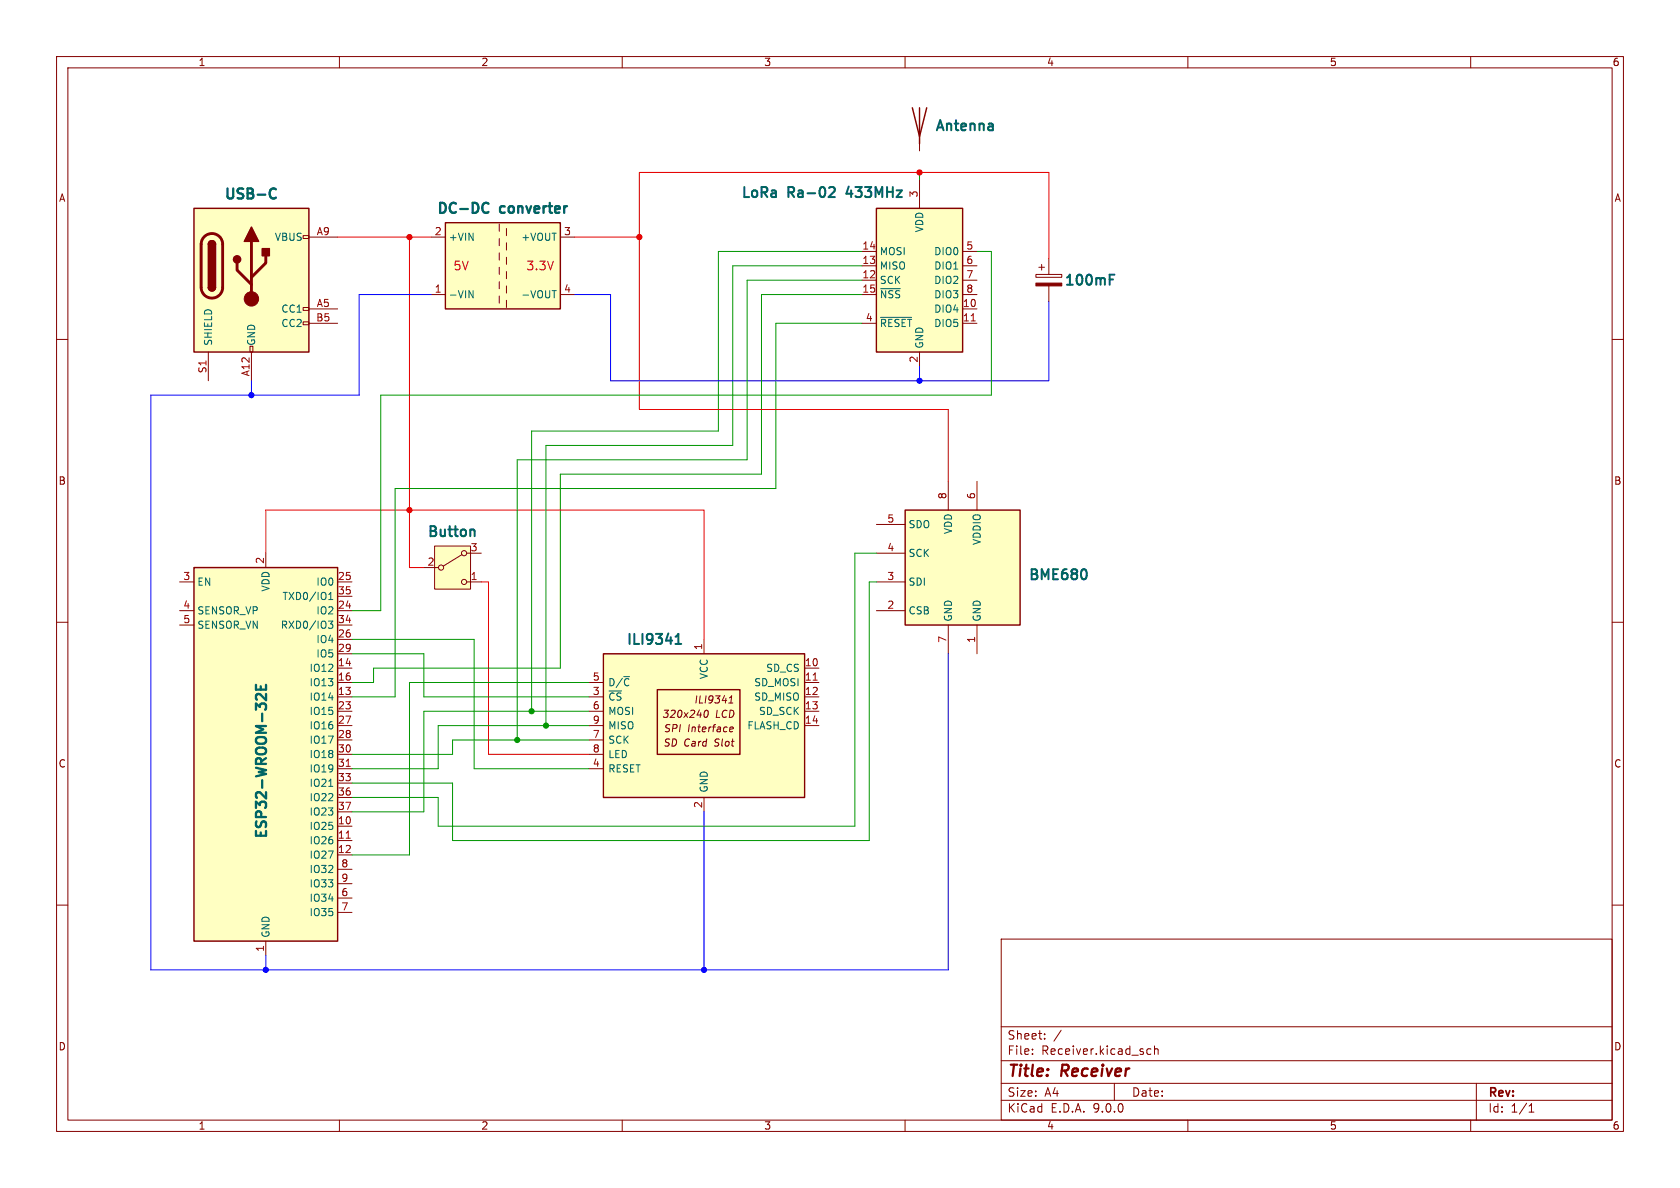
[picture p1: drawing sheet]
<svg xmlns="http://www.w3.org/2000/svg" width="297mm" height="210mm" viewBox="0 0 297 210" stroke-linecap="round" stroke-linejoin="round" font-family="sans-serif">
<g fill="none" stroke="#840000" stroke-width=".18">
<path d="M10 10h277v190h-277zM12 12h273v186h-273zM60 10v2M110 10v2M160 10v2M210 10v2M260 10v2M10 60h2M285 60h2M10 110h2M285 110h2M10 160h2"/>
<path d="M177 166h108v32h-108zM285 160h2M60 198v2M110 198v2M160 198v2M177 194.5h108M177 191.5h108M177 187.5h108M177 181.5h108M182.5 186.3v.1M182.5 185.5v.1M184.7 183.6v.1"/>
<path d="M184.7 182.8v.1M187.6 182.1l-1.3 2M197 191.5v3M202.7 186.1l.3 .3 .5-.1M203.5 185.5l-.5-.1-.3 .3M204.1 185.5l.2-.1 .4 .1v.9M204.1 184.9v1.5M210 198v2M260 198v2M261 191.5v6.5M270.3 196.6h.9M270.3 195.5l.4-.4v1.5"/>
</g>
<path d="M34.3 100.3h25.4v66.1h-25.4z" fill="#ffffc2"/>
<path d="M161.3 19.1l1.3 5 1.2-5M162.6 19.1v6.3M34.3 100.3h25.4v66.1h-25.4z" fill="none" stroke="#840000" stroke-width=".25"/>
<g fill="none" stroke="#840000" stroke-width=".18">
<path d="M162.6 24.1v2.6M183.1 48.5h4.6v.5h-4.6zM183.6 47.2h1.1M184.1 46.7v1.1M185.4 45.7v2.8M185.4 50.5v2.8M47 97.8v2.5M31.7 102.9h2.6M31.7 108h2.6M31.7 110.5h2.6M59.7 102.9h2.5M59.7 108h2.5"/>
<path d="M59.7 110.5h2.5M59.7 105.4h2.5M59.7 113h2.5M59.7 115.6h2.5M59.7 118.1h2.5M59.7 120.7h2.5M59.7 123.2h2.5M59.7 125.7h2.5M59.7 128.3h2.5M59.7 130.8h2.5M59.7 133.4h2.5M59.7 135.9h2.5"/>
<path d="M59.7 138.4h2.5M59.7 141h2.5M59.7 143.5h2.5M59.7 146.1h2.5M59.7 148.6h2.5M59.7 151.1h2.5M59.7 153.7h2.5M59.7 156.2h2.5M59.7 158.8h2.5M47 166.4v2.5M59.7 161.3h2.5"/>
</g>
<path d="M58.1 109.8h.7l-.4 .5 .4 .1v.5l-.2 .2-.5-.1M58.1 106h.7M58.1 105.1l.4-.4v1.3M58.1 139h.7" fill="none" stroke="#006464" stroke-width=".18"/>
<path d="M61.2 135.5h.7M61.2 148.2h.7" fill="none" stroke="#a90000" stroke-width=".18"/>
<path d="M45.3 121.1v.8h1.7v-.8M46.1 121.3v.6M47 122.7v1.1l-1-1a.48 .48 0 0 0-.7 .2v.4l.1 .3" fill="none" stroke="#006464" stroke-width=".41"/>
<path d="M183.1 50h4.6v.5h-4.6z" fill="#840000" stroke="#840000" stroke-width=".18"/>
<path d="M196.2 49.4h.6M196.2 48.6h.8" fill="none" stroke="#006464" stroke-width=".36"/>
<path d="M160 90.2h20.3v20.3h-20.3z" fill="#ffffc2"/>
<path d="M160 90.2h20.3v20.3h-20.3z" fill="none" stroke="#840000" stroke-width=".25"/>
<path d="M154.9 92.7h5.1M154.9 97.8h5.1M167.6 85.1v5.1M172.7 85.1v5.1M154.9 102.9h5.1M154.9 108h5.1M167.6 110.5v5.1M172.7 110.5v5.1" fill="none" stroke="#840000" stroke-width=".18"/>
<path d="M192 100.8a1.5 1.5 0 0 1 0 1.4" fill="none" stroke="#006464" stroke-width=".36"/>
<path d="M154.9 36.8h15.3v25.4h-15.3z" fill="#ffffc2"/>
<path d="M154.9 36.8h15.3v25.4h-15.3z" fill="none" stroke="#840000" stroke-width=".25"/>
<g fill="none" stroke="#840000" stroke-width=".18">
<path d="M162.6 31.8v5M152.4 44.5h2.5M152.4 47h2.5M152.4 49.5h2.5M152.4 52.1h2.5M152.4 57.2h2.5M170.2 44.5h2.5M170.2 47h2.5M170.2 49.5h2.5M170.2 52.1h2.5M170.2 57.2h2.5M170.2 54.6h2.5"/>
<path d="M162.6 62.2v2.6"/>
</g>
<path d="M155.7 51h3.5M155.7 56.1h5.5" fill="none" stroke="#006464" stroke-width=".18"/>
<path d="M171.7 56.7h.7" fill="none" stroke="#a90000" stroke-width=".18"/>
<path d="M146.7 33.1h.7a.48 .48 0 0 1 .1 .7l-1 1h1.1" fill="none" stroke="#006464" stroke-width=".36"/>
<path d="M106.7 115.6h35.5v25.4h-35.5z" fill="#ffffc2"/>
<path d="M106.7 115.6h35.5v25.4h-35.5zM116.2 121.9h14.6v11.5h-14.6z" fill="none" stroke="#840000" stroke-width=".25"/>
<g fill="none" stroke="#840000" stroke-width=".18">
<path d="M124.5 113v2.6M142.2 118.1h2.6M104.1 120.7h2.6M104.1 123.2h2.6M104.1 125.7h2.6M104.1 128.3h2.6M104.1 130.8h2.6M104.1 133.4h2.6M104.1 135.9h2.6M124.7 125.7l.3-.2a.75 .75 0 0 1-.3 1.3l-.2-.1v-.4zM128.8 124.3h.8M128.9 123.4l.5-.4-.2 1.3"/>
<path d="M129 129.3h.5M129 128.7l.2-.2h.3l.1 .2v.1l-.6 .1M142.2 120.7h2.6M142.2 123.2h2.6M142.2 125.7h2.6M142.2 128.3h2.6M124.5 141v2.5"/>
</g>
<path d="M143.8 120.2h.7" fill="none" stroke="#a90000" stroke-width=".18"/>
<path d="M119.4 113.8h1M119.4 112.6l.5-.5v1.7" fill="none" stroke="#006464" stroke-width=".36"/>
<path d="M34.3 36.8h20.3v25.4h-20.3z" fill="#ffffc2"/>
<path d="M53.6 41.7h1v.5h-1zM53.6 54.4h1v.5h-1zM53.6 56.9h1v.5h-1zM54.6 41.9h5.1M54.6 54.6h5.1M54.6 57.2h5.1M36.8 62.2v5.1M44.2 61.2h.5v1h-.5zM44.4 62.2v5.1" fill="none" stroke="#840000" stroke-width=".18"/>
<path d="M34.3 36.8h20.3v25.4h-20.3zM36.8 43.2a.64 .64 0 0 1 .7-.7 .64 .64 0 0 1 .6 .7M36.8 50.8a.64 .64 0 0 0 .7 .6 .64 .64 0 0 0 .6-.6" fill="none" stroke="#840000" stroke-width=".25"/>
<path d="M36.1 41.8a1.9 1.9 0 0 1 2.1-.4 1.9 1.9 0 0 1 1.2 1.8v7.6a1.91 1.91 0 0 1-1.9 1.9 1.91 1.91 0 0 1-1.9-1.9v-7.8l.1-.6zM41.9 46.5v1.3l2.5 2.5M44.4 42.7v10.1M47 45.2v1.3l-2.6 2.5" fill="none" stroke="#840000" stroke-width=".51"/>
<g fill="#840000" stroke="#840000" stroke-width=".25">
<path d="M36.8 43.2h1.3v7.6h-1.3z"/>
<path d="M37 42.7a.64 .64 0 0 1 .7-.1 .64 .64 0 0 1 .4 .6h-1.3z"/>
<path d="M36.8 50.8h1.3a.64 .64 0 0 1-.6 .6 .64 .64 0 0 1-.7-.6z"/>
<path d="M44.4 40.1l1.3 2.6h-2.5z"/>
<path d="M46.4 43.9h1.2v1.3h-1.2z"/>
<circle cx="41.9" cy="45.8" r=".63"/>
</g>
<circle cx="44.4" cy="52.8" r="1.27" fill="#840000" stroke="#840000" stroke-width=".18"/>
<path d="M47.8 34.8a.62 .62 0 0 0 1 .1M48.8 33.5l-.1-.1a.64 .64 0 0 0-.9 .2" fill="none" stroke="#006464" stroke-width=".41"/>
<path d="M78.7 39.4h20.4v15.2h-20.4z" fill="#ffffc2"/>
<path d="M78.7 39.4h20.4v15.2h-20.4z" fill="none" stroke="#840000" stroke-width=".25"/>
<g fill="none" stroke="#840000" stroke-width=".18">
<path d="M88.3 39.6v1.3M76.2 41.9h2.5M76.2 52.1h2.5M88.3 42.2v1.2M88.3 44.7v1.3M88.3 47.2v1.3M88.3 49.8v1.3M88.3 52.3v1.3M89.5 40.4v1.3M89.5 42.9v1.3M89.5 45.5v1.2M89.5 48v1.3"/>
<path d="M89.5 50.5v1.3M89.5 53.1v1.3M99.1 41.9h2.5M99.1 52.1h2.5"/>
</g>
<path d="M82.9 51.4l.7 1.2v-1.2M97.6 51.4h.7" fill="none" stroke="#006464" stroke-width=".18"/>
<path d="M85.6 35.9h.4l.4 .1M86.4 37.5l-.4 .1-.4-.1" fill="none" stroke="#006464" stroke-width=".41"/>
<path d="M76.8 96.5h6.4v7.6h-6.4z" fill="#ffffc2"/>
<g fill="none" stroke="#840000" stroke-width=".18">
<path d="M76.8 96.5h6.4v7.6h-6.4zM81.7 98l-3.3 2.1M82.5 97.8h2.6M74.9 100.3h2.6M82.5 102.9h2.6"/>
<circle cx="82" cy="97.8" r=".46"/>
<circle cx="78" cy="100.3" r=".46"/>
<circle cx="82" cy="102.9" r=".46"/>
</g>
<g fill="none" stroke="#009600" stroke-width=".18">
<path d="M162.6 30.5v1.3M152.4 57.2h-15.2v29.2h-67.4v36.8h-7.6M152.4 52.1h-17.8v31.7h-35.5v34.3h-33.1v2.6h-3.8M152.4 47h-22.9v31.7h-33v49.6M152.4 44.5h-25.4v31.7h-33v49.5M152.4 49.5h-20.3v31.8h-40.7v49.5M172.7 44.5h2.6v25.4h-108v38.1h-5.1M154.9 97.8h-3.8v48.3h-73.6v-5.1h-15.3M62.2 113h21.6v22.9h20.3M62.2 115.6h12.7v7.6h29.2M154.9 102.9h-1.2v45.7h-73.7v-10.2h-17.8M104.1 130.8h-24.1v2.6h-17.8"/>
<path d="M104.1 125.7h-29.2v17.8h-12.7M104.1 120.7h-31.7v30.4h-10.2M104.1 128.3h-26.6v7.6h-15.3"/>
</g>
<path d="M76.2 52.1h-12.7v17.8h-36.8v101.6h140.9v-55.9M101.6 52.1h6.3v15.2h77.5v-14M44.4 67.3v2.6M162.6 64.8v2.5M124.5 143.5v28M47 168.9v2.6" fill="none" stroke="#00f" stroke-width=".18"/>
<path d="M59.7 41.9h16.5M72.4 41.9v58.4h2.5M101.6 41.9h11.4M185.4 45.7v-15.2h-72.4v41.9h54.6v12.7M47 97.8v-7.6h77.5v22.8M85.1 102.9h1.3v30.5h17.7" fill="none" stroke="#f00" stroke-width=".18"/>
<g fill="#009600" stroke="#009600" stroke-width=".18">
<circle cx="96.5" cy="128.3" r=".46"/>
<circle cx="91.4" cy="130.8" r=".46"/>
<circle cx="94" cy="125.7" r=".46"/>
</g>
<g fill="#00f" stroke="#00f" stroke-width=".18">
<circle cx="47" cy="171.5" r=".46"/>
<circle cx="44.4" cy="69.9" r=".46"/>
<circle cx="162.6" cy="67.3" r=".46"/>
<circle cx="124.5" cy="171.5" r=".46"/>
</g>
<g fill="#f00" stroke="#f00" stroke-width=".18">
<circle cx="113" cy="41.9" r=".46"/>
<circle cx="72.4" cy="41.9" r=".46"/>
<circle cx="72.4" cy="90.2" r=".46"/>
<circle cx="162.6" cy="30.5" r=".46"/>
</g>
<g font-size="2.8" fill="#840000">
<text x="178" y="190.9">Title:</text>
<text x="187.7" y="190.9">Receiver</text>
</g>
<g font-size="2.5" fill="#006464">
<text x="165.1" y="23.6">Antenna</text>
<text x="39.4" y="35.8">USB-C</text>
<text x="130.8" y="35.5">LoRa</text>
<text x="139.3" y="35.5">Ra-02</text>
<text x="150.4" y="35.5">433MHz</text>
<text x="77" y="38.3">DC-DC</text>
<text x="88.5" y="38.3">converter</text>
<text x="187.9" y="51">100mF</text>
<text x="75.3" y="95.4">Button</text>
<text x="181.6" y="103">BME680</text>
<text x="110.5" y="114.5">ILI9341</text>
<text x="47.7" y="148.6" transform="rotate(-90 47.7 148.6)">ESP32-WROOM-32E</text>
</g>
<g font-size="2.1" fill="#c20000">
<text x="80.1" y="48">5V</text>
<text x="93" y="48">3.3V</text>
</g>
<g font-size="2.1" fill="#840000">
<text x="178" y="184">Sheet:</text>
<text x="178" y="186.7">File:</text>
<text x="184.1" y="186.7">Receiver.kicad_sch</text>
<text x="178" y="196.9">KiCad</text>
<text x="178" y="194.1">Size:</text>
<text x="184.7" y="194.1">A4</text>
<text x="185.7" y="196.9">E.D.A.</text>
<text x="193.3" y="196.9">9.0.0</text>
<text x="200" y="194.1">Date:</text>
<text x="263" y="194.3">Rev:</text>
<text x="263" y="196.9">Id:</text>
<text x="267.1" y="196.9">1/1</text>
</g>
<g font-size="1.8" fill="#840000">
<text x="35" y="11.9">1</text>
<text x="85" y="11.9">2</text>
<text x="135" y="11.9">3</text>
<text x="185" y="11.9">4</text>
<text x="235" y="11.9">5</text>
<text x="285" y="11.9">6</text>
<text x="10.3" y="35.9">A</text>
<text x="285.3" y="35.9">A</text>
<text x="10.3" y="85.9">B</text>
<text x="285.3" y="85.9">B</text>
<text x="122.6" y="124.6">ILI9341</text>
<text x="117" y="127.1">320x240</text>
<text x="117.3" y="129.6">SPI</text>
<text x="121.5" y="129.6">Interface</text>
<text x="126.4" y="127.1">LCD</text>
<text x="10.3" y="135.9">C</text>
<text x="117.2" y="132.2">SD Card</text>
<text x="126.4" y="132.2">Slot</text>
<text x="285.3" y="135.9">C</text>
<text x="10.3" y="185.9">D</text>
<text x="285.3" y="185.9">D</text>
<text x="35" y="199.9">1</text>
<text x="85" y="199.9">2</text>
<text x="135" y="199.9">3</text>
<text x="185" y="199.9">4</text>
<text x="235" y="199.9">5</text>
<text x="285" y="199.9">6</text>
</g>
<g font-size="1.8" fill="#a90000">
<text x="162.3" y="35" transform="rotate(-90 162.3 35)">3</text>
<text x="55.9" y="41.7">A9</text>
<text x="76.8" y="41.7">2</text>
<text x="99.6" y="41.7">3</text>
<text x="152.4" y="44.2">14</text>
<text x="152.4" y="46.7">13</text>
<text x="170.7" y="44.2">5</text>
<text x="170.7" y="46.7">6</text>
<text x="76.8" y="51.8">1</text>
<text x="99.6" y="51.8">4</text>
<text x="152.4" y="49.3">12</text>
<text x="152.4" y="51.8">15</text>
<text x="170.7" y="49.3">7</text>
<text x="170.7" y="51.8">8</text>
<text x="55.8" y="56.9">B5</text>
<text x="55.9" y="54.4">A5</text>
<text x="153" y="56.9">4</text>
<text x="170.1" y="54.4">10</text>
<text x="170.1" y="56.9">11</text>
<text x="162.3" y="64.2" transform="rotate(-90 162.3 64.2)">2</text>
<text x="36.6" y="66.1" transform="rotate(-90 36.6 66.1)">S1</text>
<text x="44.2" y="66.6" transform="rotate(-90 44.2 66.6)">A12</text>
<text x="167.4" y="88.3" transform="rotate(-90 167.4 88.3)">8</text>
<text x="172.5" y="88.3" transform="rotate(-90 172.5 88.3)">6</text>
<text x="156.8" y="92.5">5</text>
<text x="46.7" y="99.8" transform="rotate(-90 46.7 99.8)">2</text>
<text x="75.5" y="100.1">2</text>
<text x="83.1" y="97.5">3</text>
<text x="156.8" y="97.5">4</text>
<text x="32.3" y="102.6">3</text>
<text x="32.3" y="107.7">4</text>
<text x="59.6" y="102.6">25</text>
<text x="59.6" y="105.2">35</text>
<text x="59.6" y="107.7">24</text>
<text x="83.1" y="102.6">1</text>
<text x="156.8" y="102.6">3</text>
<text x="156.8" y="107.7">2</text>
<text x="32.3" y="110.2">5</text>
<text x="59.6" y="110.2">34</text>
<text x="59.6" y="112.8">26</text>
<text x="167.4" y="113.7" transform="rotate(-90 167.4 113.7)">7</text>
<text x="172.5" y="113.7" transform="rotate(-90 172.5 113.7)">1</text>
<text x="59.6" y="115.3">29</text>
<text x="59.6" y="117.9">14</text>
<text x="124.2" y="115" transform="rotate(-90 124.2 115)">1</text>
<text x="142.2" y="117.9">10</text>
<text x="59.6" y="120.4">16</text>
<text x="59.6" y="122.9">13</text>
<text x="59.6" y="125.5">23</text>
<text x="104.7" y="120.4">5</text>
<text x="104.7" y="122.9">3</text>
<text x="104.7" y="125.5">6</text>
<text x="142.2" y="120.4">11</text>
<text x="142.2" y="122.9">12</text>
<text x="142.2" y="125.5">13</text>
<text x="59.6" y="128">27</text>
<text x="59.6" y="130.6">28</text>
<text x="104.7" y="128">9</text>
<text x="104.7" y="130.6">7</text>
<text x="142.2" y="128">14</text>
<text x="59.6" y="133.1">30</text>
<text x="59.6" y="135.6">31</text>
<text x="104.7" y="133.1">8</text>
<text x="104.7" y="135.6">4</text>
<text x="59.6" y="138.2">33</text>
<text x="59.6" y="140.7">36</text>
<text x="59.6" y="143.3">37</text>
<text x="124.2" y="142.9" transform="rotate(-90 124.2 142.9)">2</text>
<text x="59.6" y="145.8">10</text>
<text x="59.6" y="148.3">11</text>
<text x="59.6" y="150.9">12</text>
<text x="60.3" y="153.4">8</text>
<text x="60.3" y="156">9</text>
<text x="60.3" y="158.5">6</text>
<text x="60.3" y="161">7</text>
<text x="46.7" y="168.3" transform="rotate(-90 46.7 168.3)">1</text>
</g>
<g font-size="1.8" fill="#006464">
<text x="163.4" y="41.2" transform="rotate(-90 163.4 41.2)">VDD</text>
<text x="48.5" y="42.8">VBUS</text>
<text x="79.2" y="42.8">+VIN</text>
<text x="92.1" y="42.8">+VOUT</text>
<text x="155.4" y="45.3">MOSI</text>
<text x="155.4" y="47.9">MISO</text>
<text x="165.1" y="45.3">DIO0</text>
<text x="165.1" y="47.9">DIO1</text>
<text x="79.2" y="52.9">-VIN</text>
<text x="92.1" y="52.9">-VOUT</text>
<text x="155.4" y="50.4">SCK</text>
<text x="155.4" y="52.9">~{NSS}</text>
<text x="165.1" y="50.4">DIO2</text>
<text x="165.1" y="52.9">DIO3</text>
<text x="49.6" y="55.5">CC1</text>
<text x="49.6" y="58">CC2</text>
<text x="155.4" y="58">~{RESET}</text>
<text x="165.1" y="55.5">DIO4</text>
<text x="165.1" y="58">DIO5</text>
<text x="37.7" y="61.2" transform="rotate(-90 37.7 61.2)">SHIELD</text>
<text x="45.3" y="61.2" transform="rotate(-90 45.3 61.2)">GND</text>
<text x="163.4" y="61.7" transform="rotate(-90 163.4 61.7)">GND</text>
<text x="160.5" y="93.6">SDO</text>
<text x="168.5" y="94.5" transform="rotate(-90 168.5 94.5)">VDD</text>
<text x="160.5" y="98.7">SCK</text>
<text x="173.6" y="96.4" transform="rotate(-90 173.6 96.4)">VDDIO</text>
<text x="34.8" y="103.7">EN</text>
<text x="47.9" y="104.7" transform="rotate(-90 47.9 104.7)">VDD</text>
<text x="49.8" y="106.3">TXD0/IO1</text>
<text x="55.8" y="103.7">IO0</text>
<text x="160.5" y="103.7">SDI</text>
<text x="34.8" y="108.8">SENSOR_VP</text>
<text x="34.8" y="111.4">SENSOR_VN</text>
<text x="49.5" y="111.4">RXD0/IO3</text>
<text x="55.8" y="108.8">IO2</text>
<text x="55.8" y="113.9">IO4</text>
<text x="160.5" y="108.8">CSB</text>
<text x="168.5" y="110" transform="rotate(-90 168.5 110)">GND</text>
<text x="173.6" y="110" transform="rotate(-90 173.6 110)">GND</text>
<text x="54.6" y="119">IO12</text>
<text x="55.8" y="116.4">IO5</text>
<text x="135.3" y="119">SD_CS</text>
<text x="54.6" y="121.5">IO13</text>
<text x="54.6" y="124.1">IO14</text>
<text x="107.4" y="121.5">D/~{C}</text>
<text x="107.4" y="124.1">~{CS}</text>
<text x="125.3" y="120.2" transform="rotate(-90 125.3 120.2)">VCC</text>
<text x="133.2" y="121.5">SD_MOSI</text>
<text x="133.2" y="124.1">SD_MISO</text>
<text x="54.6" y="126.6">IO15</text>
<text x="54.6" y="129.1">IO16</text>
<text x="54.6" y="131.7">IO17</text>
<text x="107.4" y="126.6">MOSI</text>
<text x="107.4" y="129.1">MISO</text>
<text x="107.4" y="131.7">SCK</text>
<text x="132" y="129.1">FLASH_CD</text>
<text x="134.1" y="126.6">SD_SCK</text>
<text x="54.6" y="134.2">IO18</text>
<text x="54.6" y="136.8">IO19</text>
<text x="107.4" y="134.2">LED</text>
<text x="107.4" y="136.8">RESET</text>
<text x="54.6" y="139.3">IO21</text>
<text x="54.6" y="141.8">IO22</text>
<text x="125.3" y="140.2" transform="rotate(-90 125.3 140.2)">GND</text>
<text x="54.6" y="144.4">IO23</text>
<text x="54.6" y="146.9">IO25</text>
<text x="54.6" y="149.5">IO26</text>
<text x="54.6" y="152">IO27</text>
<text x="54.6" y="154.5">IO32</text>
<text x="54.6" y="157.1">IO33</text>
<text x="54.6" y="159.6">IO34</text>
<text x="47.9" y="165.9" transform="rotate(-90 47.9 165.9)">GND</text>
<text x="54.6" y="162.2">IO35</text>
</g>
</svg>
